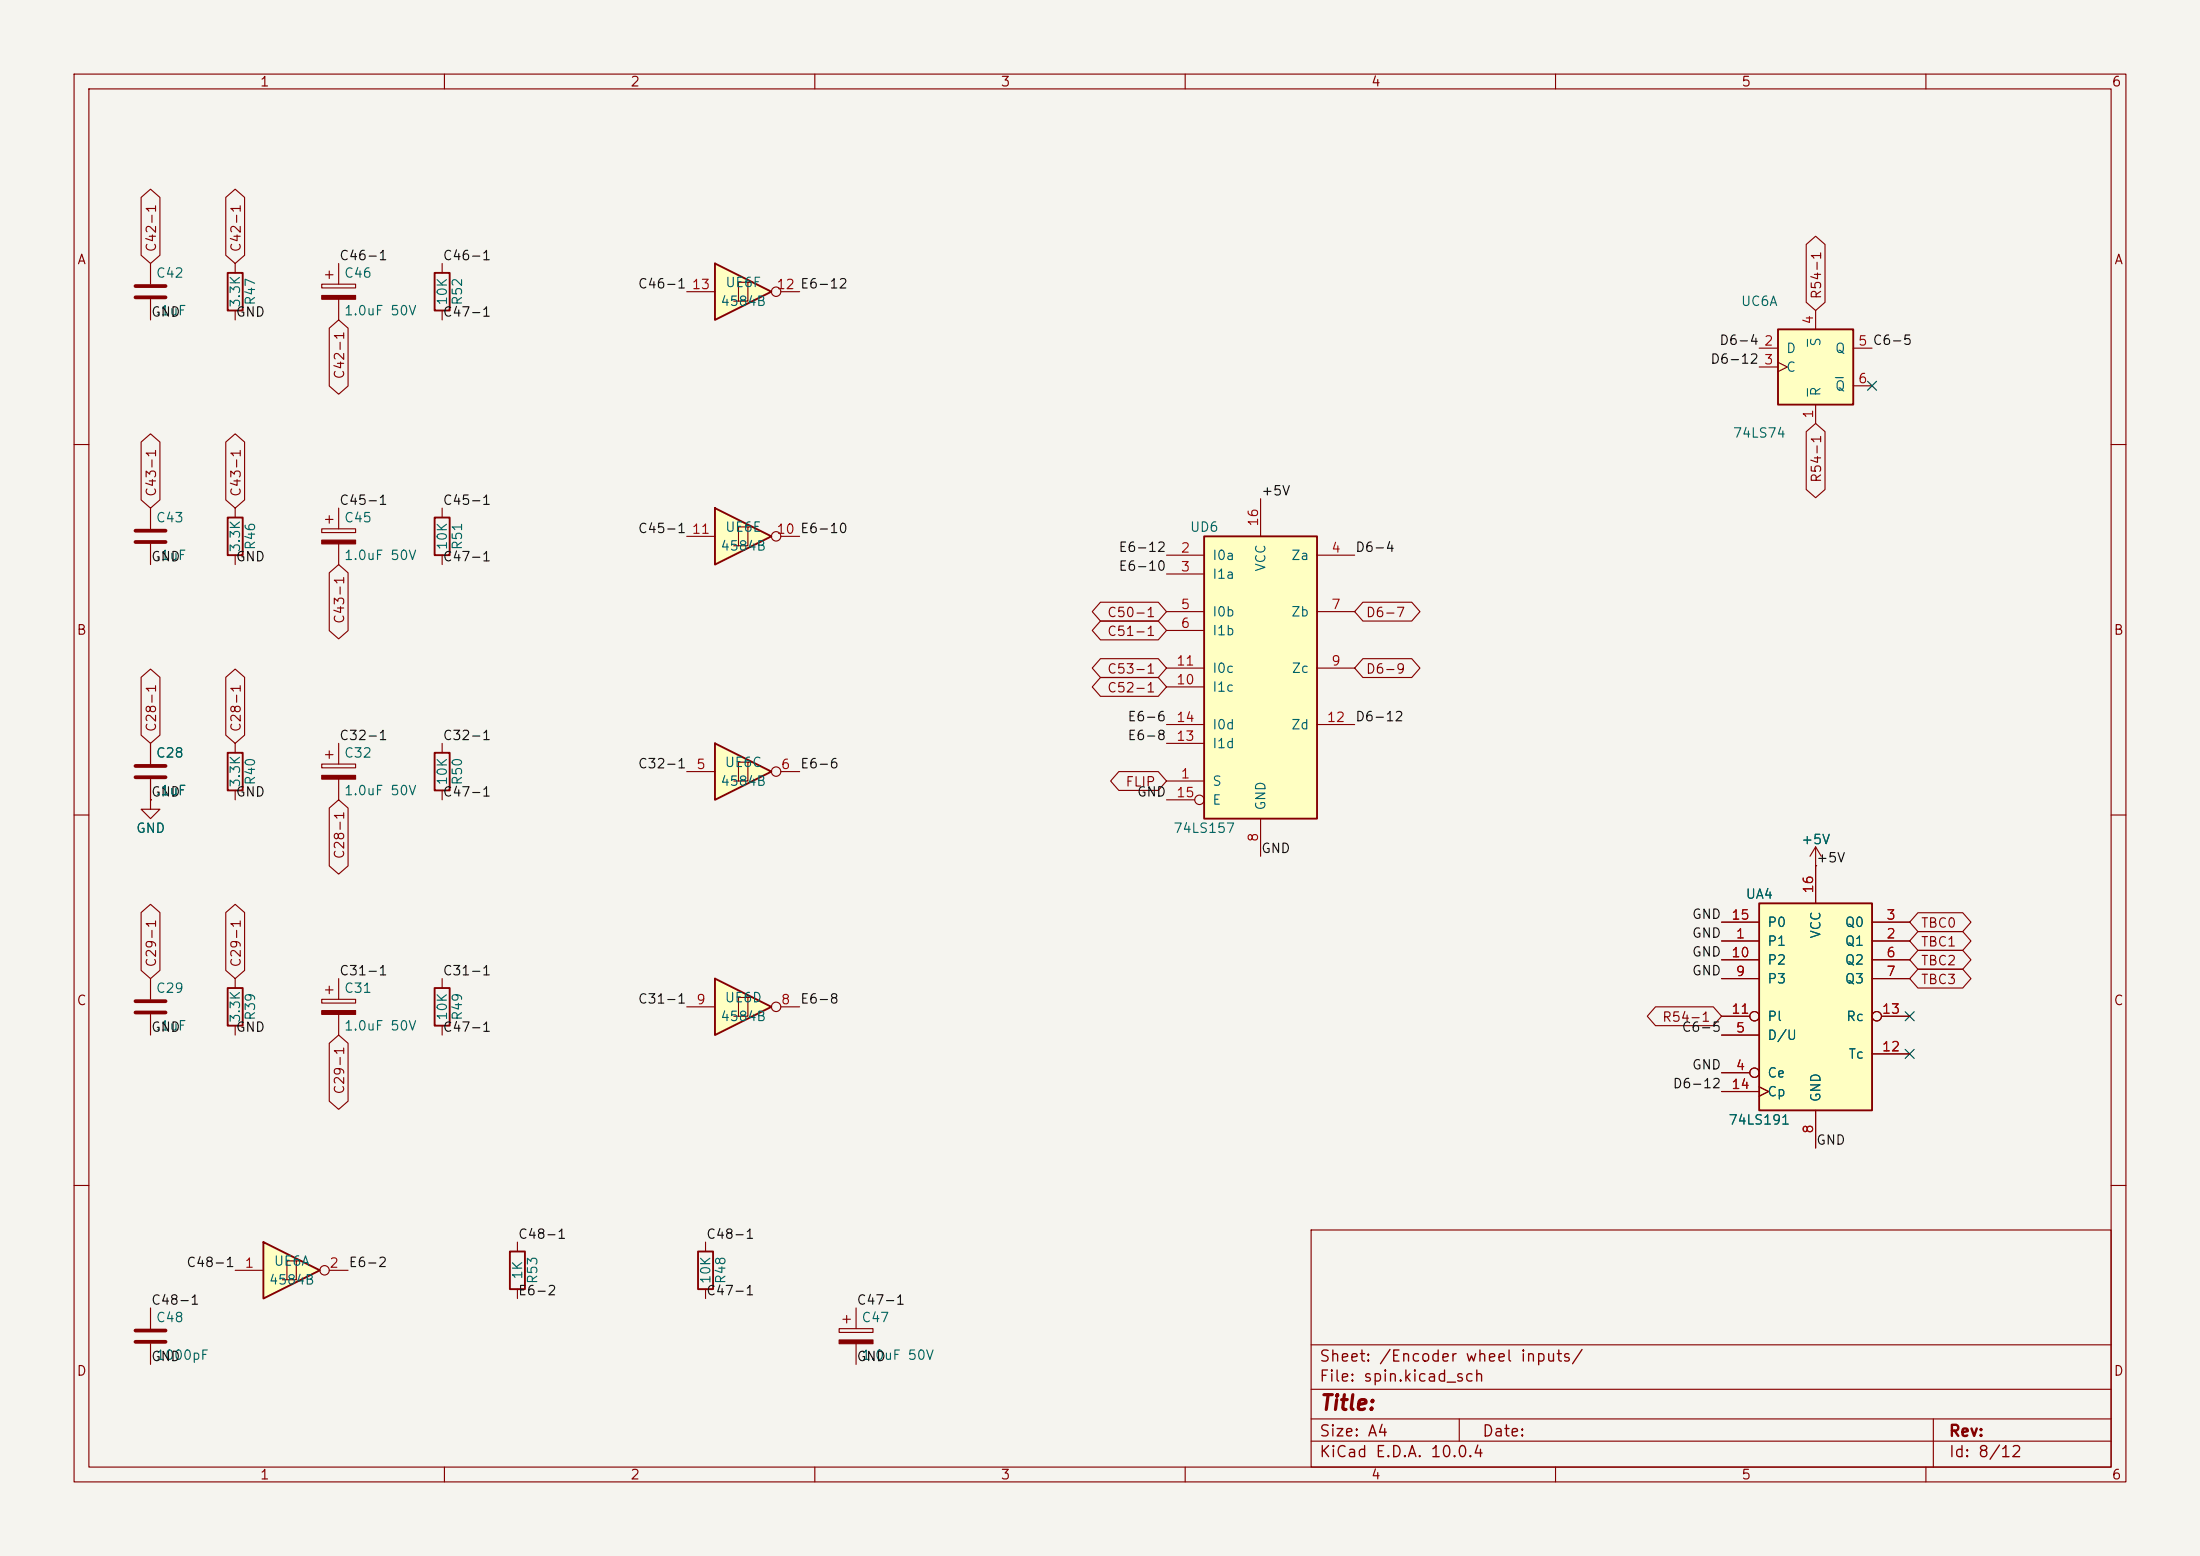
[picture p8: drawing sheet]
<svg xmlns="http://www.w3.org/2000/svg" width="297mm" height="210mm" viewBox="0 0 297 210" stroke-linecap="round" stroke-linejoin="round" font-family="sans-serif">
<path d="M0 0h297v210h-297z" fill="#f5f4ef" stroke="#f5f4ef" stroke-width=".14"/>
<g fill="none" stroke="#840000" stroke-width=".15">
<path d="M10 10h277v190h-277zM12 12h273v186h-273zM60 10v2M110 10v2M160 10v2M210 10v2M260 10v2M10 60h2M285 60h2M10 110h2M285 110h2M10 160h2"/>
<path d="M177 166h108v32h-108zM285 160h2M60 198v2M110 198v2M160 198v2M177 194.5h108M177 191.5h108M177 187.5h108M177 181.5h108M197 191.5v3M210 198v2M260 198v2"/>
<path d="M261 191.5v6.5"/>
</g>
<path d="M96.5 100.3l7.6 3.8-7.6 3.9z" fill="#ffffc2"/>
<path d="M96.5 100.3l7.6 3.8-7.6 3.9zM58.7 133.4h2v5h-2z" fill="none" stroke="#840000" stroke-width=".25"/>
<g fill="none" stroke="#840000" stroke-width=".15">
<path d="M43.4 71.4h4.6v.5h-4.6zM43.9 70.1h1.1M44.4 69.6v1M45.7 68.6v2.8M45.7 73.4v2.8M92.7 104.1h3.8M101 102.9h-1.3v2.5M101.6 102.9h-.6v2.5h-1.9M105.4 104.1h2.5M245.1 116.8h.1M245.1 114.3l-.8 1.3M245.1 114.3l.8 1.3"/>
<path d="M245.1 114.3v2.5M59.7 132.1v1.3M59.7 138.4v1.3M113.3 179.3h4.6v.5h-4.6zM113.8 178.1h1M114.3 177.5v1.1M115.6 176.5v2.8M115.6 181.4v2.8"/>
<circle cx="104.8" cy="104.1" r=".63"/>
</g>
<g fill="#840000" stroke="#840000" stroke-width=".15">
<path d="M113.3 180.8h4.6v.6h-4.6z"/>
<path d="M43.4 72.9h4.6v.5h-4.6z"/>
</g>
<path d="M162.6 72.4h15.2v38.1h-15.2z" fill="#ffffc2"/>
<path d="M30.7 36.8h2.1v5.1h-2.1zM30.7 69.9h2.1v5h-2.1zM162.6 72.4h15.2v38.1h-15.2zM30.7 101.6h2.1v5.1h-2.1zM58.7 101.6h2v5.1h-2zM30.7 133.4h2.1v5h-2.1z" fill="none" stroke="#840000" stroke-width=".25"/>
<g fill="none" stroke="#840000" stroke-width=".15">
<path d="M20.3 35.6v2.8M31.7 35.6v1.2M20.3 40.4v2.8M31.7 41.9v1.3M20.3 68.6v2.8M20.3 73.4v2.8M31.7 68.6v1.3M31.7 74.9v1.3M157.5 74.9h5.1M157.5 77.5h5.1M170.2 67.3v5.1M177.8 74.9h5.1"/>
<path d="M157.5 82.6h5.1M157.5 85.1h5.1M157.5 90.2h5.1M157.5 92.7h5.1M157.5 97.8h5.1M177.8 82.6h5.1M177.8 90.2h5.1M177.8 97.8h5.1M20.3 108v1.2h1.3l-1.3 1.3-1.3-1.3h1.3M20.3 108h.1M31.7 100.3v1.3M31.7 106.7v1.3"/>
<path d="M43.4 103.1h4.6v.5h-4.6zM43.9 101.9h1.1M44.4 101.3v1.1M45.7 100.3v2.8M45.7 105.2v2.8M59.7 100.3v1.3M59.7 106.7v1.3M157.5 105.4h5.1M157.5 100.3h5.1M157.5 108h3.8M170.2 110.5v5.1M20.3 132.1v2.8"/>
<path d="M20.3 136.9v2.8M31.7 132.1v1.3M31.7 138.4v1.3M43.4 134.9h4.6v.5h-4.6zM43.9 133.6h1.1M44.4 133.1v1M45.7 132.1v2.8M45.7 136.9v2.8"/>
<circle cx="161.9" cy="107.9" r=".63"/>
</g>
<path d="M18.3 38.6h4.1M18.3 40.1h4.1M18.3 71.6h4.1M18.3 73.2h4.1M18.3 135.1h4.1M18.3 136.7h4.1" fill="none" stroke="#840000" stroke-width=".51"/>
<g fill="#840000" stroke="#840000" stroke-width=".15">
<path d="M43.4 136.4h4.6v.5h-4.6z"/>
<path d="M43.4 104.6h4.6v.6h-4.6z"/>
</g>
<path d="M237.5 121.9h15.2v28h-15.2z" fill="#ffffc2"/>
<path d="M237.5 121.9h15.2v28h-15.2z" fill="none" stroke="#840000" stroke-width=".25"/>
<g fill="none" stroke="#840000" stroke-width=".15">
<path d="M20.3 100.3v2.8M20.3 105.2v2.8M245.1 116.8v5.1M232.4 127h5.1M232.4 124.5h5.1M232.4 139.7h5.1M232.4 129.5h5.1M232.4 132.1h5.1M232.4 137.2h3.8M252.7 127h5.1M252.7 124.5h5.1M252.7 129.5h5.1"/>
<path d="M252.7 132.1h5.1M254 137.2h3.8M232.4 144.8h3.8M232.4 147.3h5.1M237.5 146.7l1.3 .6-1.3 .7M245.1 149.9v5M252.7 142.2h5.1"/>
<circle cx="236.9" cy="137.2" r=".63"/>
<circle cx="253.4" cy="137.2" r=".63"/>
<circle cx="236.9" cy="144.8" r=".63"/>
</g>
<path d="M18.3 103.4h4.1M18.3 104.9h4.1" fill="none" stroke="#840000" stroke-width=".51"/>
<path d="M96.5 68.6l7.6 3.8-7.6 3.8z" fill="#ffffc2"/>
<path d="M96.5 68.6l7.6 3.8-7.6 3.8z" fill="none" stroke="#840000" stroke-width=".25"/>
<g fill="none" stroke="#840000" stroke-width=".15">
<path d="M92.7 72.4h3.8M101 71.1h-1.3v2.6M101.6 71.1h-.6v2.6h-1.9M105.4 72.4h2.5"/>
<circle cx="104.8" cy="72.4" r=".63"/>
</g>
<path d="M96.5 35.6l7.6 3.8-7.6 3.8z" fill="#ffffc2"/>
<path d="M58.7 36.8h2v5.1h-2zM96.5 35.6l7.6 3.8-7.6 3.8z" fill="none" stroke="#840000" stroke-width=".25"/>
<g fill="none" stroke="#840000" stroke-width=".15">
<path d="M43.4 38.4h4.6v.5h-4.6zM43.9 37.1h1.1M44.4 36.6v1M45.7 35.6v2.8M59.7 35.6v1.2M92.7 39.4h3.8M101 38.1h-1.3v2.5M101.6 38.1h-.6v2.5h-1.9M105.4 39.4h2.5M45.7 40.4v2.8M59.7 41.9v1.3"/>
<circle cx="104.8" cy="39.4" r=".63"/>
</g>
<path d="M43.4 39.9h4.6v.5h-4.6z" fill="#840000" stroke="#840000" stroke-width=".15"/>
<path d="M35.6 167.6l7.6 3.9-7.6 3.8z" fill="#ffffc2"/>
<path d="M35.6 167.6l7.6 3.9-7.6 3.8z" fill="none" stroke="#840000" stroke-width=".25"/>
<g fill="none" stroke="#840000" stroke-width=".15">
<path d="M20.3 176.5v2.8M31.7 171.5h3.9M40 170.2h-1.3v2.5M40.6 170.2h-.6v2.5h-1.9M44.4 171.5h2.6M20.3 181.4v2.8"/>
<circle cx="43.8" cy="171.4" r=".63"/>
</g>
<path d="M18.3 179.6h4.1M18.3 181.1h4.1" fill="none" stroke="#840000" stroke-width=".51"/>
<path d="M96.5 132.1l7.6 3.8-7.6 3.8z" fill="#ffffc2"/>
<path d="M96.5 132.1l7.6 3.8-7.6 3.8zM68.8 168.9h2.1v5.1h-2.1zM94.2 168.9h2.1v5.1h-2.1z" fill="none" stroke="#840000" stroke-width=".25"/>
<g fill="none" stroke="#840000" stroke-width=".15">
<path d="M92.7 135.9h3.8M101 134.6h-1.3v2.6M101.6 134.6h-.6v2.6h-1.9M105.4 135.9h2.5M69.8 167.6v1.3M69.8 174v1.3M95.2 167.6v1.3M95.2 174v1.3"/>
<circle cx="104.8" cy="135.9" r=".63"/>
</g>
<path d="M240 44.5h10.2v10.1h-10.2z" fill="#ffffc2"/>
<path d="M240 44.5h10.2v10.1h-10.2zM58.7 69.9h2v5h-2z" fill="none" stroke="#840000" stroke-width=".25"/>
<g fill="none" stroke="#840000" stroke-width=".15">
<path d="M19 26.6l1.3-1.1 1.3 1.1v7.8l-1.3 1.2-1.3-1.2zM30.5 26.6l1.2-1.1 1.3 1.1v7.8l-1.3 1.2-1.2-1.2zM243.8 33l1.3-1.1 1.3 1.1v7.8l-1.3 1.1-1.3-1.1zM19 59.7l1.3-1.1 1.3 1.1v7.8l-1.3 1.1-1.3-1.1zM30.5 59.7l1.2-1.1 1.3 1.1v7.8l-1.3 1.1-1.2-1.1zM44.4 44.3l1.3-1.1 1.3 1.1v7.8l-1.3 1.1-1.3-1.1zM237.5 47h2.5M237.5 49.5h2.5M240 48.9l1.3 .6-1.3 .7M243.8 58.3l1.3-1.1 1.3 1.1v7.8l-1.3 1.1-1.3-1.1zM245.1 41.9v2.6M245.1 54.6v2.6"/>
<path d="M250.2 47h2.5M250.2 52.1h2.5M44.4 77.3l1.3-1.1 1.3 1.1v7.8l-1.3 1.1-1.3-1.1zM59.7 68.6v1.3M59.7 74.9v1.3M19 91.4l1.3-1.1 1.3 1.1v7.8l-1.3 1.1-1.3-1.1zM30.5 91.4l1.2-1.1 1.3 1.1v7.8l-1.3 1.1-1.2-1.1zM148.6 83.8h7.8l1.1 1.3-1.1 1.3h-7.8l-1.1-1.3zM148.6 81.3h7.8l1.1 1.3-1.1 1.2h-7.8l-1.1-1.2zM148.6 91.4h7.8l1.1 1.3-1.1 1.3h-7.8l-1.1-1.3zM148.6 88.9h7.8l1.1 1.3-1.1 1.2h-7.8l-1.1-1.2zM184 81.3h6.6l1.1 1.3-1.1 1.2h-6.6l-1.1-1.2z"/>
<path d="M184 88.9h6.6l1.1 1.3-1.1 1.2h-6.6l-1.1-1.2zM20.3 108h.1M20.3 100.3v2.8M20.3 105.2v2.8M44.4 109.1l1.3-1.1 1.3 1.1v7.8l-1.3 1.1-1.3-1.1zM151 104.1h5.4l1.1 1.3-1.1 1.3h-5.4l-1.1-1.3zM245.1 116.8h.1M245.1 116.8v5.1M19 123.2l1.3-1.1 1.3 1.1v7.8l-1.3 1.1-1.3-1.1zM30.5 123.2l1.2-1.1 1.3 1.1v7.8l-1.3 1.1-1.2-1.1zM223.5 135.9h7.8l1.1 1.3-1.1 1.2h-7.8l-1.1-1.2zM232.4 127h5.1"/>
<path d="M232.4 124.5h5.1M232.4 139.7h5.1M232.4 129.5h5.1M232.4 132.1h5.1M232.4 137.2h3.8M252.7 127h5.1M252.7 124.5h5.1M252.7 129.5h5.1M252.7 132.1h5.1M254 137.2h3.8M258.9 123.2h6.1l1.1 1.3-1.1 1.2h-6.1l-1.1-1.2zM258.9 125.7h6.1l1.1 1.3-1.1 1.3h-6.1l-1.1-1.3z"/>
<path d="M258.9 130.8h6.1l1.1 1.3-1.1 1.3h-6.1l-1.1-1.3zM258.9 128.3h6.1l1.1 1.2-1.1 1.3h-6.1l-1.1-1.3zM44.4 140.8l1.3-1.1 1.3 1.1v7.8l-1.3 1.1-1.3-1.1zM232.4 144.8h3.8M232.4 147.3h5.1M237.5 146.7l1.3 .6-1.3 .7M245.1 149.9v5M252.7 142.2h5.1"/>
<circle cx="236.9" cy="137.2" r=".63"/>
<circle cx="253.4" cy="137.2" r=".63"/>
<circle cx="236.9" cy="144.8" r=".63"/>
</g>
<path d="M244 45.8v1M244 52.5v1M247.8 51h1" fill="none" stroke="#006464" stroke-width=".15"/>
<path d="M252.1 51.5l1.2 1.2M253.3 51.5l-1.2 1.2M257.2 136.6l1.2 1.2M258.4 136.6l-1.2 1.2M257.2 141.6l1.2 1.2M258.4 141.6l-1.2 1.2" fill="none" stroke="#000084" stroke-width=".15"/>
<text font-size="2" fill="#840000" x="178" y="190.8">Title:</text>
<g font-size="1.5" fill="#840000">
<text x="178" y="184.2">Sheet: /Encoder wheel inputs/</text>
<text x="178" y="186.9">File: spin.kicad_sch</text>
<text x="178" y="197.1">KiCad E.D.A. 10.0.4</text>
<text x="178" y="194.3">Size: A4</text>
<text x="200" y="194.3">Date:</text>
<text x="263" y="194.3">Rev:</text>
<text x="263" y="197.1">Id: 8/12</text>
</g>
<g font-size="1.3" fill="#840000">
<text x="35" y="12">1</text>
<text x="85" y="12">2</text>
<text x="135" y="12">3</text>
<text x="185" y="12">4</text>
<text x="235" y="12">5</text>
<text x="285" y="12">6</text>
<text x="10.3" y="36">A</text>
<text x="21.4" y="34.1" transform="rotate(-90 21.4 34.1)">C42-1</text>
<text x="32.8" y="34.1" transform="rotate(-90 32.8 34.1)">C42-1</text>
<text x="285.3" y="36">A</text>
<text x="246.2" y="40.5" transform="rotate(-90 246.2 40.5)">R54-1</text>
<text x="46.8" y="51.3" transform="rotate(-90 46.8 51.3)">C42-1</text>
<text x="246.2" y="65.3" transform="rotate(-90 246.2 65.3)">R54-1</text>
<text x="21.4" y="67.2" transform="rotate(-90 21.4 67.2)">C43-1</text>
<text x="32.8" y="67.2" transform="rotate(-90 32.8 67.2)">C43-1</text>
<text x="149.4" y="83.6">C50-1</text>
<text x="184.3" y="83.6">D6-7</text>
<text x="10.3" y="86">B</text>
<text x="46.8" y="84.3" transform="rotate(-90 46.8 84.3)">C43-1</text>
<text x="149.4" y="86.2">C51-1</text>
<text x="285.3" y="86">B</text>
<text x="149.4" y="93.8">C52-1</text>
<text x="149.4" y="91.2">C53-1</text>
<text x="184.3" y="91.2">D6-9</text>
<text x="21.4" y="98.9" transform="rotate(-90 21.4 98.9)">C28-1</text>
<text x="32.8" y="98.9" transform="rotate(-90 32.8 98.9)">C28-1</text>
<text x="151.9" y="106.5">FLIP</text>
<text x="46.8" y="116.1" transform="rotate(-90 46.8 116.1)">C28-1</text>
<text x="259.2" y="125.5">TBC0</text>
<text x="21.4" y="130.7" transform="rotate(-90 21.4 130.7)">C29-1</text>
<text x="32.8" y="130.7" transform="rotate(-90 32.8 130.7)">C29-1</text>
<text x="259.2" y="128.1">TBC1</text>
<text x="259.2" y="130.6">TBC2</text>
<text x="10.3" y="136">C</text>
<text x="259.2" y="133.1">TBC3</text>
<text x="285.3" y="136">C</text>
<text x="224.3" y="138.2">R54-1</text>
<text x="46.8" y="147.8" transform="rotate(-90 46.8 147.8)">C29-1</text>
<text x="10.3" y="186">D</text>
<text x="285.3" y="186">D</text>
<text x="35" y="200">1</text>
<text x="85" y="200">2</text>
<text x="135" y="200">3</text>
<text x="185" y="200">4</text>
<text x="235" y="200">5</text>
<text x="285" y="200">6</text>
</g>
<g font-size="1.3" fill="#0f0f0f">
<text x="45.7" y="35.4">C46-1</text>
<text x="59.7" y="35.4">C46-1</text>
<text x="86" y="39.2">C46-1</text>
<text x="20.3" y="43.1">GND</text>
<text x="31.7" y="43.1">GND</text>
<text x="59.7" y="43.1">C47-1</text>
<text x="232" y="46.9">D6-4</text>
<text x="230.8" y="49.4">D6-12</text>
<text x="45.7" y="68.5">C45-1</text>
<text x="59.7" y="68.5">C45-1</text>
<text x="170.2" y="67.2">+5V</text>
<text x="20.3" y="76.1">GND</text>
<text x="31.7" y="76.1">GND</text>
<text x="59.7" y="76.1">C47-1</text>
<text x="86" y="72.3">C45-1</text>
<text x="150.9" y="77.3">E6-10</text>
<text x="150.9" y="74.8">E6-12</text>
<text x="182.9" y="74.8">D6-4</text>
<text x="45.7" y="100.2">C32-1</text>
<text x="59.7" y="100.2">C32-1</text>
<text x="152.1" y="97.7">E6-6</text>
<text x="152.1" y="100.2">E6-8</text>
<text x="182.9" y="97.7">D6-12</text>
<text x="20.3" y="107.8">GND</text>
<text x="31.7" y="107.8">GND</text>
<text x="59.7" y="107.8">C47-1</text>
<text x="86" y="104">C32-1</text>
<text x="107.9" y="104">E6-6</text>
<text x="153.4" y="107.8">GND</text>
<text x="170.2" y="115.4">GND</text>
<text x="245.1" y="116.7">+5V</text>
<text x="228.3" y="124.3">GND</text>
<text x="45.7" y="132">C31-1</text>
<text x="59.7" y="132">C31-1</text>
<text x="228.3" y="126.9">GND</text>
<text x="228.3" y="129.4">GND</text>
<text x="228.3" y="132">GND</text>
<text x="86" y="135.8">C31-1</text>
<text x="107.9" y="135.8">E6-8</text>
<text x="20.3" y="139.6">GND</text>
<text x="31.7" y="139.6">GND</text>
<text x="59.7" y="139.6">C47-1</text>
<text x="226.9" y="139.6">C6-5</text>
<text x="225.7" y="147.2">D6-12</text>
<text x="228.3" y="144.7">GND</text>
<text x="245.1" y="154.8">GND</text>
<text x="69.8" y="167.5">C48-1</text>
<text x="95.2" y="167.5">C48-1</text>
<text x="25.1" y="171.3">C48-1</text>
<text x="47" y="171.3">E6-2</text>
<text x="20.3" y="176.4">C48-1</text>
<text x="69.8" y="175.1">E6-2</text>
<text x="95.2" y="175.1">C47-1</text>
<text x="115.6" y="176.4">C47-1</text>
<text x="20.3" y="184">GND</text>
<text x="115.6" y="184">GND</text>
</g>
<g font-size="1.3" fill="#006464">
<text x="21" y="37.8">C42</text>
<text x="32.7" y="41.6" transform="rotate(-90 32.7 41.6)">3.3K</text>
<text x="34.8" y="41.3" transform="rotate(-90 34.8 41.3)">R47</text>
<text x="46.4" y="37.8">C46</text>
<text x="60.7" y="41.3" transform="rotate(-90 60.7 41.3)">10K</text>
<text x="62.7" y="41.3" transform="rotate(-90 62.7 41.3)">R52</text>
<text x="97.2" y="41.6">4584B</text>
<text x="97.8" y="39.1">UE6F</text>
<text x="234.9" y="41.6">UC6A</text>
<text x="21" y="42.9">.1uF</text>
<text x="46.4" y="42.9">1.0uF 50V</text>
<text x="241" y="48">D</text>
<text x="246.1" y="46.9" transform="rotate(-90 246.1 46.9)">S</text>
<text x="247.6" y="48">Q</text>
<text x="241" y="50.5">C</text>
<text x="246.1" y="53.6" transform="rotate(-90 246.1 53.6)">R</text>
<text x="247.6" y="53">Q</text>
<text x="233.9" y="59.4">74LS74</text>
<text x="21" y="70.8">C43</text>
<text x="46.4" y="70.8">C45</text>
<text x="21" y="75.9">.1uF</text>
<text x="32.7" y="74.6" transform="rotate(-90 32.7 74.6)">3.3K</text>
<text x="34.8" y="74.3" transform="rotate(-90 34.8 74.3)">R46</text>
<text x="46.4" y="75.9">1.0uF 50V</text>
<text x="60.7" y="74.3" transform="rotate(-90 60.7 74.3)">10K</text>
<text x="62.7" y="74.3" transform="rotate(-90 62.7 74.3)">R51</text>
<text x="97.2" y="74.6">4584B</text>
<text x="97.8" y="72.1">UE6E</text>
<text x="160.6" y="72.1">UD6</text>
<text x="163.6" y="75.9">I0a</text>
<text x="171.2" y="77.2" transform="rotate(-90 171.2 77.2)">VCC</text>
<text x="174.2" y="75.9">Za</text>
<text x="163.6" y="78.4">I1a</text>
<text x="163.6" y="83.5">I0b</text>
<text x="174.2" y="83.5">Zb</text>
<text x="163.6" y="86.1">I1b</text>
<text x="163.6" y="93.7">I1c</text>
<text x="163.6" y="91.1">I0c</text>
<text x="174.3" y="91.1">Zc</text>
<text x="163.6" y="101.3">I1d</text>
<text x="163.6" y="98.8">I0d</text>
<text x="174.2" y="98.8">Zd</text>
<text x="21" y="107.7">.1uF</text>
<text x="21" y="102.6">C28</text>
<text x="32.7" y="106.4" transform="rotate(-90 32.7 106.4)">3.3K</text>
<text x="34.8" y="106.1" transform="rotate(-90 34.8 106.1)">R40</text>
<text x="46.4" y="102.6">C32</text>
<text x="46.4" y="107.7">1.0uF 50V</text>
<text x="60.7" y="106.1" transform="rotate(-90 60.7 106.1)">10K</text>
<text x="62.7" y="106.1" transform="rotate(-90 62.7 106.1)">R50</text>
<text x="97.2" y="106.4">4584B</text>
<text x="97.7" y="103.8">UE6C</text>
<text x="163.6" y="106.4">S</text>
<text x="18.3" y="112.7">GND</text>
<text x="158.3" y="112.7">74LS157</text>
<text x="163.6" y="108.9">E</text>
<text x="171.2" y="109.5" transform="rotate(-90 171.2 109.5)">GND</text>
<text x="243.1" y="114.3">+5V</text>
<text x="235.6" y="121.6">UA4</text>
<text x="238.5" y="125.4">P0</text>
<text x="249" y="125.4">Q0</text>
<text x="238.5" y="128">P1</text>
<text x="238.5" y="130.5">P2</text>
<text x="246.1" y="126.8" transform="rotate(-90 246.1 126.8)">VCC</text>
<text x="249" y="128">Q1</text>
<text x="249" y="130.5">Q2</text>
<text x="21" y="134.3">C29</text>
<text x="34.8" y="137.8" transform="rotate(-90 34.8 137.8)">R39</text>
<text x="46.4" y="134.3">C31</text>
<text x="60.7" y="137.8" transform="rotate(-90 60.7 137.8)">10K</text>
<text x="62.7" y="137.8" transform="rotate(-90 62.7 137.8)">R49</text>
<text x="97.7" y="135.6">UE6D</text>
<text x="238.5" y="133.1">P3</text>
<text x="249" y="133.1">Q3</text>
<text x="21" y="139.4">.1uF</text>
<text x="32.7" y="138.1" transform="rotate(-90 32.7 138.1)">3.3K</text>
<text x="46.4" y="139.4">1.0uF 50V</text>
<text x="97.2" y="138.1">4584B</text>
<text x="238.5" y="140.7">D/U</text>
<text x="238.5" y="138.1">Pl</text>
<text x="249.2" y="138.1">Rc</text>
<text x="249.5" y="143.2">Tc</text>
<text x="238.5" y="145.8">Ce</text>
<text x="238.5" y="148.3">Cp</text>
<text x="246.1" y="148.8" transform="rotate(-90 246.1 148.8)">GND</text>
<text x="233.2" y="152.1">74LS191</text>
<text x="36.2" y="173.7">4584B</text>
<text x="36.9" y="171.2">UE6A</text>
<text x="70.8" y="172.8" transform="rotate(-90 70.8 172.8)">1K</text>
<text x="72.9" y="173.4" transform="rotate(-90 72.9 173.4)">R53</text>
<text x="96.2" y="173.4" transform="rotate(-90 96.2 173.4)">10K</text>
<text x="98.3" y="173.4" transform="rotate(-90 98.3 173.4)">R48</text>
<text x="21" y="178.8">C48</text>
<text x="116.2" y="178.8">C47</text>
<text x="21" y="183.9">1000pF</text>
<text x="116.2" y="183.9">1.0uF 50V</text>
</g>
<g font-size="1.3" fill="#a90000">
<text x="93.3" y="39.3">13</text>
<text x="104.7" y="39.3">12 E6-12</text>
<text x="238.1" y="47">2</text>
<text x="245.1" y="43.9" transform="rotate(-90 245.1 43.9)">4</text>
<text x="250.8" y="47">5 C6-5</text>
<text x="238.1" y="49.5">3</text>
<text x="250.8" y="52">6</text>
<text x="245.1" y="56.6" transform="rotate(-90 245.1 56.6)">1</text>
<text x="170.2" y="71.2" transform="rotate(-90 170.2 71.2)">16</text>
<text x="93.3" y="72.4">11</text>
<text x="104.7" y="72.4">10 E6-10</text>
<text x="159.3" y="74.9">2</text>
<text x="159.3" y="77.4">3</text>
<text x="179.6" y="74.9">4</text>
<text x="159.3" y="82.5">5</text>
<text x="179.6" y="82.5">7</text>
<text x="159.3" y="85.1">6</text>
<text x="158.7" y="92.7">10</text>
<text x="158.7" y="90.1">11</text>
<text x="179.6" y="90.1">9</text>
<text x="158.7" y="100.3">13</text>
<text x="158.7" y="97.8">14</text>
<text x="179" y="97.8">12</text>
<text x="93.9" y="104.1">5</text>
<text x="105.3" y="104.1">6</text>
<text x="158.7" y="107.9">15</text>
<text x="159.3" y="105.4">1</text>
<text x="170.2" y="113.7" transform="rotate(-90 170.2 113.7)">8</text>
<text x="233.6" y="124.4">15</text>
<text x="245.1" y="120.7" transform="rotate(-90 245.1 120.7)">16</text>
<text x="254.6" y="124.4">3</text>
<text x="233.6" y="129.5">10</text>
<text x="234.2" y="127">1</text>
<text x="254.6" y="127">2</text>
<text x="254.6" y="129.5">6</text>
<text x="93.9" y="135.9">9</text>
<text x="105.3" y="135.9">8</text>
<text x="233.6" y="137.1">11</text>
<text x="234.2" y="132.1">9</text>
<text x="254" y="137.1">13</text>
<text x="254.6" y="132.1">7</text>
<text x="234.2" y="139.7">5</text>
<text x="254" y="142.2">12</text>
<text x="233.6" y="147.3">14</text>
<text x="234.2" y="144.8">4</text>
<text x="245.1" y="153.1" transform="rotate(-90 245.1 153.1)">8</text>
<text x="32.9" y="171.4">1</text>
<text x="44.4" y="171.4">2</text>
</g>
</svg>
